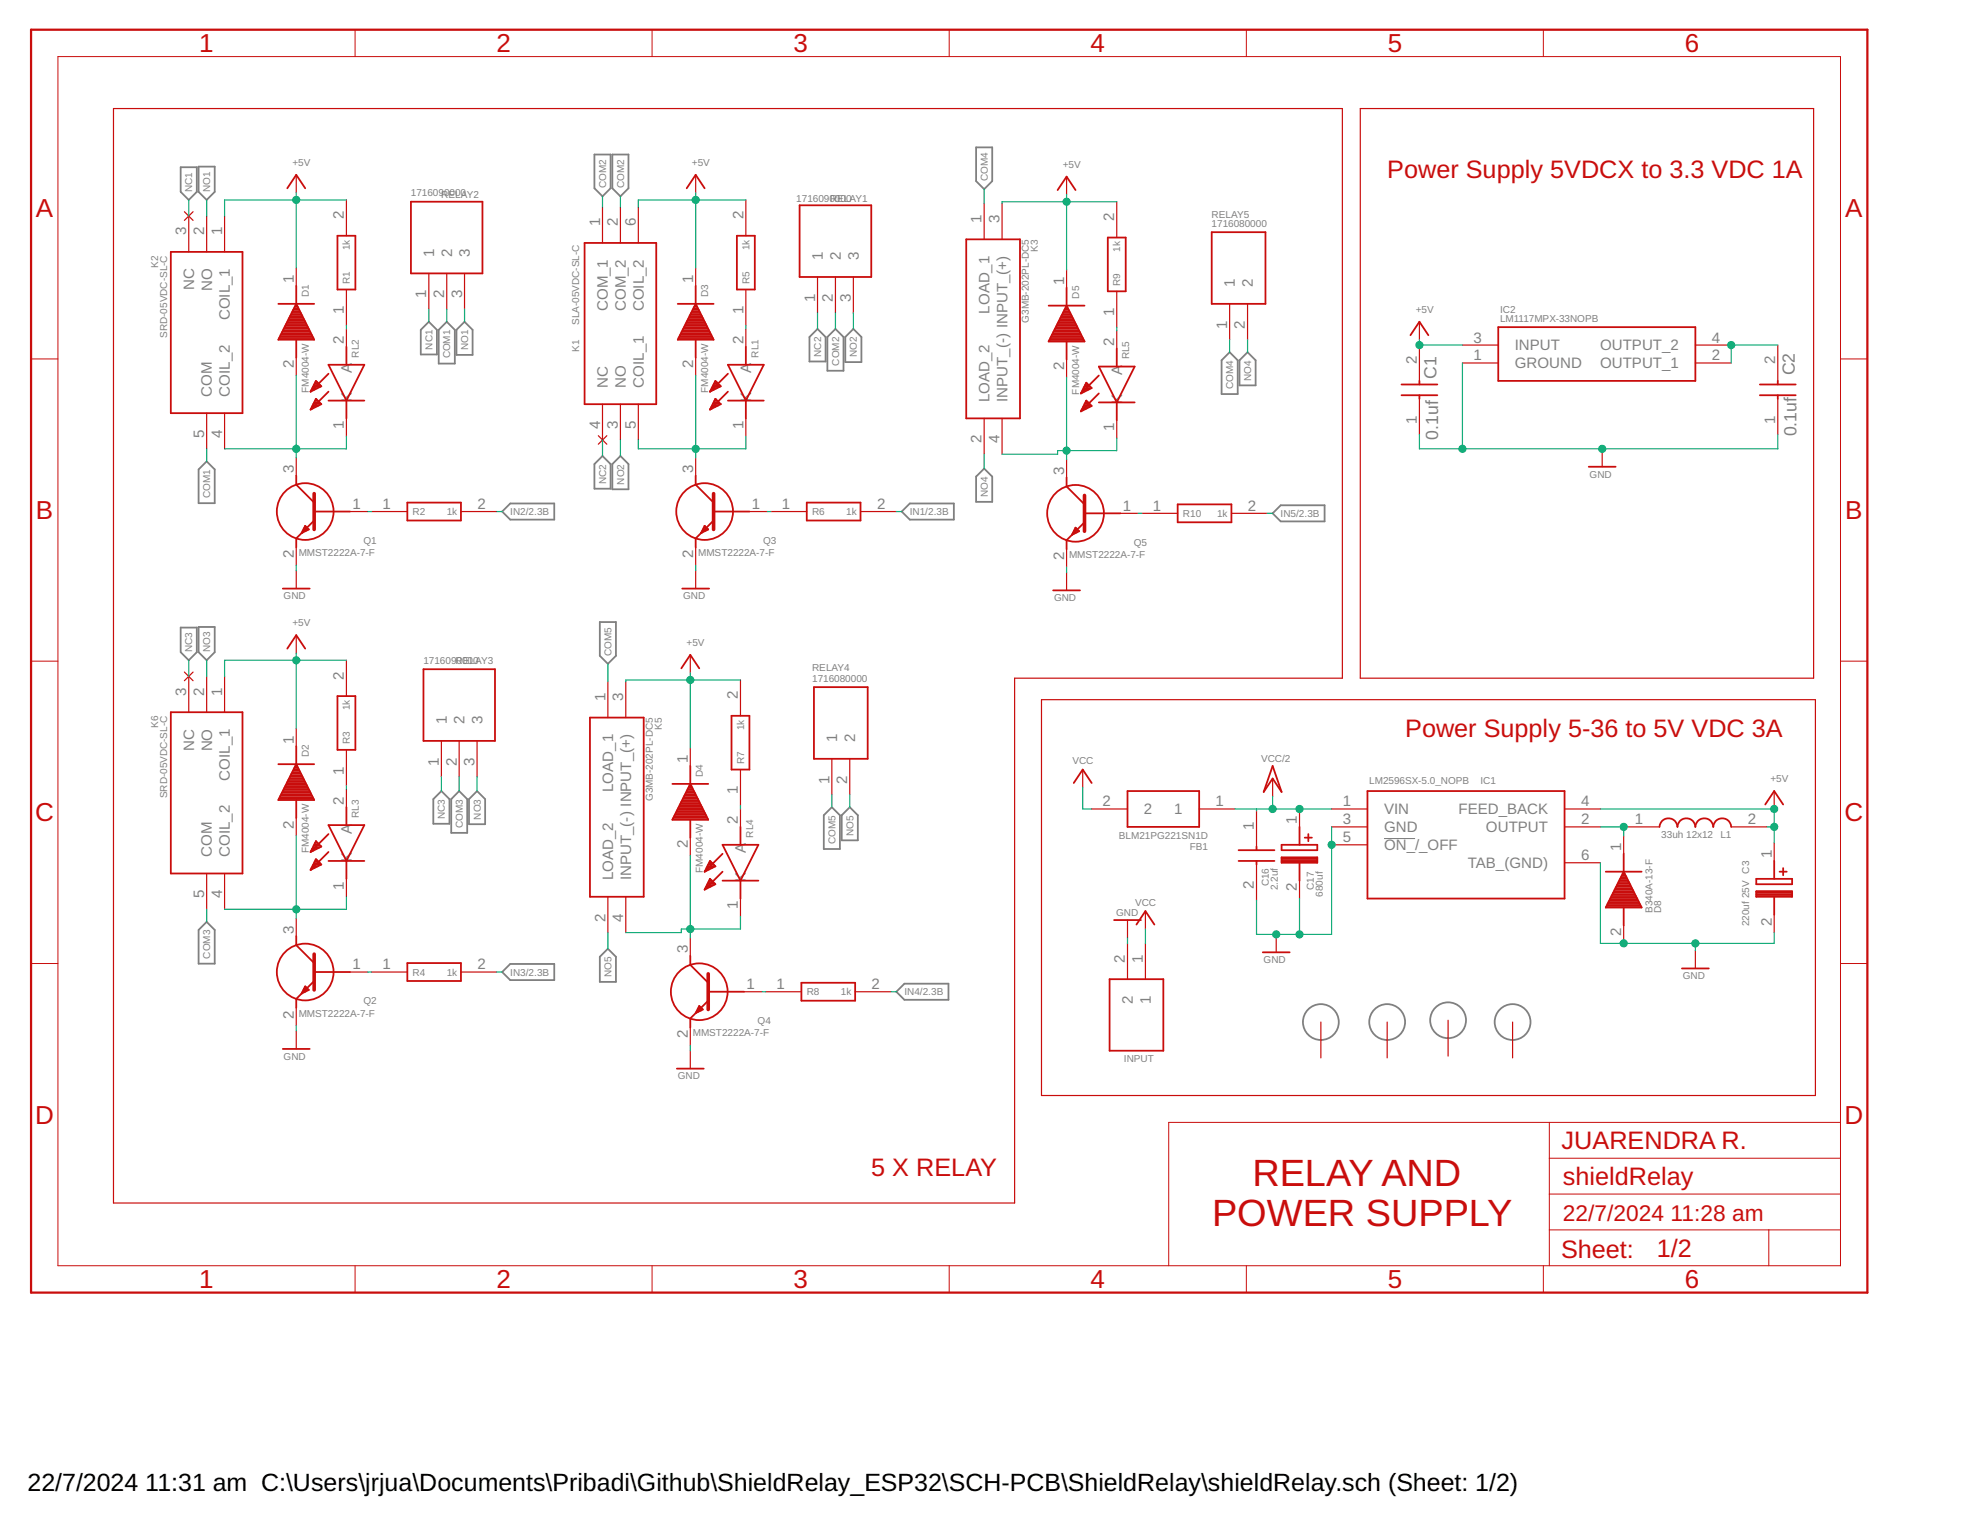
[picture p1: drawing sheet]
<svg xmlns="http://www.w3.org/2000/svg" width="279mm" height="216mm" viewBox="0 0 279 216" stroke-linecap="round" stroke-linejoin="round" font-family="sans-serif">
<g fill="none" stroke="#808080" stroke-width=".25">
<path d="M25.6 23.7h2.3v3.5l-1.1 1.1-1.2-1.1zM28.2 23.6h2.2v3.6l-1.1 1.1-1.1-1.1zM84.3 21.9h2.3v4.8l-1.2 1.1-1.1-1.1zM86.8 21.9h2.3v4.8l-1.2 1.1-1.1-1.1zM138.4 20.9h2.3v4.8l-1.2 1.1-1.1-1.1zM60.8 45.6l1.1 1.2v3.4h-2.3v-3.4zM63.3 45.6l1.2 1.2v4.7h-2.3v-4.7zM65.8 45.6l1.2 1.2v3.5h-2.3v-3.5zM114.7 47.8l1.2-1.2 1.1 1.2v3.4h-2.3zM117.3 47.8l1.1-1.2 1.2 1.2v4.8h-2.3zM119.8 47.8l1.2-1.2 1.1 1.2v3.5h-2.3zM174.3 49.9l1.2 1.2v4.8h-2.3v-4.8z"/>
<path d="M176.8 49.9l1.2 1.2v3.5h-2.3v-3.5zM28.2 66.5l1.1-1.1 1.1 1.1v4.8h-2.2zM71.2 72.5l1.1-1.1h6.3v2.3h-6.3zM84.3 65.8l1.1-1.2 1.2 1.2v3.5h-2.3zM86.8 65.8l1.1-1.2 1.2 1.2v3.6h-2.3zM129 71.4h6.2v2.3h-6.2l-1.2-1.2zM138.4 67.6l1.1-1.2 1.2 1.2v3.5h-2.3zM180.4 72.8l1.1-1.2h6.3v2.3h-6.3zM25.6 89h2.3v3.5l-1.1 1.1-1.2-1.1zM28.2 88.9h2.2v3.6l-1.1 1.1-1.1-1.1zM85 88.2h2.3v4.8l-1.1 1.1-1.2-1.1zM62.6 112.1l1.1 1.2v3.5h-2.3v-3.5z"/>
<path d="M65.1 112.1l1.1 1.2v4.8h-2.2v-4.8zM67.6 112.1l1.2 1.2v3.5h-2.3v-3.5zM117.9 114.4l1.2 1.2v4.8h-2.3v-4.8zM120.5 114.4l1.1 1.2v3.5h-2.3v-3.5zM28.2 131.8l1.1-1.1 1.1 1.1v4.8h-2.2zM71.2 137.8l1.1-1.1h6.3v2.2h-6.3zM86.2 134.5l1.1 1.1v3.6h-2.3v-3.6zM127.1 140.6l1.1-1.2h6.3v2.3h-6.3z"/>
<circle cx="187.2" cy="144.9" r="2.54"/>
<circle cx="196.6" cy="144.9" r="2.54"/>
<circle cx="205.3" cy="144.6" r="2.54"/>
<circle cx="214.4" cy="144.9" r="2.54"/>
</g>
<path d="M196.2 118.9h4.4" fill="none" stroke="#808080" stroke-width=".15"/>
<g fill="none" stroke="#c90d0c" stroke-width=".17">
<path d="M16.1 15.4h174.2v80.7h-46.5v74.4h-127.7zM192.8 15.4h64.3v80.7h-64.3zM26.1 30l1.3 1.2M26.8 30.6v5.1M27.4 30l-1.3 1.2M29.3 30.6v5.1M31.8 30.6v5.1M42 24.8v2.5M42 38v2.5M49.1 28.3v5.1M60.8 38.8v5M63.3 38.8v5"/>
<path d="M65.8 38.8v5M85.4 29.4v5M87.9 29.4v5M90.5 29.4v5M98.6 24.8v2.5M98.6 38v2.5M105.7 28.3v5.1M115.9 39.3v5M118.4 39.3v5M121 39.3v5M139.5 28.9v5M142 28.9v5"/>
<path d="M151.2 25v2.6M151.2 38.2v2.6M158.3 28.6v5.1M29.3 58.6v5M31.8 58.6v5M42 50.7v2.5M49.1 41v5.1M49.1 46.6v2.6M49.1 59.3v2.5M85.4 57.3v5.1M87.9 57.3v5.1M90.5 57.3v5.1"/>
<path d="M98.6 50.7v2.5M105.7 41v5.1M105.7 46.6v2.6M105.7 59.3v2.5M139.5 59.3v5.1M142 59.3v5.1M151.2 50.9v2.6M158.3 41.3v5.1M158.3 46.9v2.5M158.3 59.6v2.5M174.3 43.1v5.1M176.8 43.1v5.1"/>
<path d="M201.2 45.6v2.6M201.2 48.9v5.1M201.2 56.5v5.1M207.3 51.5h5.1M207.3 48.9h5.1M240.3 51.5h5.1M240.3 48.9h5.1M252 48.9v5.1M252 56.5v5.1M42 64.9v2.5M42 77.6v2.5M49.6 72.5h2.6"/>
<path d="M52.7 72.5h5M65.3 72.5h5.1M84.8 61.8l1.2 1.2M86 61.8l-1.2 1.2M98.6 64.9v2.5M98.6 77.6v2.5M106.2 72.5h2.6M109.3 72.5h5.1M122 72.5h5.1M151.2 65.2v2.5M151.2 77.9v2.5M158.8 72.8h2.6"/>
<path d="M161.9 72.8h5M174.6 72.8h5M227.1 63.6v2.6M26.1 95.3l1.3 1.2M26.8 95.9v5.1M27.4 95.3l-1.3 1.2M29.3 95.9v5.1M31.8 95.9v5.1M42 80.9v2.5M42 90v2.6M49.1 93.6v5.1M86.2 96.6v5.1"/>
<path d="M88.7 96.6v5.1M97.9 92.8v2.6M98.6 80.9v2.5M105 96.4v5.1M147.6 99.2h109.7v56.1h-109.7zM151.2 81.2v2.5M42 103.3v2.5M42 116v2.5M49.1 106.3v5.1M49.1 111.9v2.5M62.6 105v5.1M65.1 105v5.1"/>
<path d="M67.6 105v5.1M97.9 106v2.6M97.9 118.7v2.6M105 109.1v5.1M105 114.7v2.5M117.9 107.6v5M120.5 107.6v5M153.5 109.1v2.5M154.7 114.7h5.1M170 114.7h5.1M178.1 114.9v5.1M180.4 110.4v2.5"/>
<path d="M184.2 114.7v2.5M188.8 117.2h5M188.8 114.7h5M188.8 119.8h5M221.8 117.2h5.1M221.8 114.7h5.1M230.2 117.2h5M230.2 118.5v2.5M245.4 117.2h5.1M251.5 112.1v2.6M251.5 119.5v2.5M29.3 123.8v5.1"/>
<path d="M31.8 123.8v5.1M42 130.2v2.5M49.1 124.6v2.5M49.6 137.8h2.6M52.7 137.8h5M65.3 137.8h5.1M86.2 127.1v5.1M88.7 127.1v5.1M97.9 133v2.5M105 127.4v2.5M159.8 130.4v2.6M159.8 133.7v5.1"/>
<path d="M162.4 129.2v2.5M162.4 133.7v5.1M178.1 122.6v5M180.9 132.5v2.5M184.2 124.8v2.6M221.8 122.3h5.1M230.2 131.2v2.5M240.3 134.7v2.6M251.5 129.7v2.5M42 142.9v2.5M42 146.2v2.5M97.9 145.6v2.6"/>
<path d="M97.9 148.9v2.6M105.5 140.6h2.5M108.5 140.6h5.1M121.2 140.6h5.1M187.2 144.9v5.1M196.6 144.9v5.1M205.3 144.6v5.1M214.4 144.9v5.1"/>
</g>
<g fill="none" stroke="#c90d0c" stroke-width=".14">
<path d="M8.2 8h252.7v171.4h-252.7zM50.3 4.2v3.8M92.4 4.2v3.8M134.6 4.2v3.8M176.7 4.2v3.8M218.8 4.2v3.8M4.4 50.9h3.8M260.9 50.9h3.8M4.4 93.7h3.8M260.9 93.7h3.8M4.4 136.6h3.8M260.9 136.6h3.8"/>
<path d="M219.6 159.1v20.3M260.9 159.1h-95.2v20.3M50.3 179.4v3.8M92.4 179.4v3.8M134.6 179.4v3.8M176.7 179.4v3.8M218.8 179.4v3.8M219.6 174.3h41.3M219.6 169.3h41.3M219.6 164.2h41.3M250.7 174.3v5.1"/>
</g>
<path d="M4.4 4.2h260.3v179h-260.3z" fill="none" stroke="#c90d0c" stroke-width=".32"/>
<g fill="none" stroke="#c90d0c" stroke-width=".25">
<path d="M24.2 35.7h10.2v22.9h-10.2zM40.7 26.7l1.3-1.9 1.3 1.9M47.8 33.4h2.6v7.6h-2.6zM58.3 28.6h10.1v10.2h-10.1zM82.9 34.4h10.1v22.9h-10.1zM97.3 26.7l1.3-1.9 1.3 1.9M104.5 33.4h2.5v7.6h-2.5zM113.3 29.1h10.2v10.2h-10.2zM137 33.9h7.6v25.4h-7.6zM149.9 26.9l1.3-1.9 1.3 1.9M157 33.7h2.6v7.6h-2.6zM171.8 32.9h7.6v10.2h-7.6z"/>
<path d="M39.5 43.1h5M39.6 47.9h4.8M39.7 47.7h4.6M39.8 47.5h4.4M39.9 47.3h4.2M40 47h4M40.1 46.8h3.8M40.2 46.6h3.6M40.3 46.4h3.3M40.4 46.1h3.1M40.6 45.9h2.8M40.7 45.7h2.6"/>
<path d="M40.8 45.5h2.4M40.9 45.3h2.2M41 45h2M41.1 44.8h1.8M41.2 44.6h1.6M41.3 44.4h1.4M41.4 44.2h1.1M41.6 43.9h.8M41.7 43.7h.6M41.8 43.5h.4M41.9 43.3h.2M42 40.5v2.6"/>
<path d="M42 48.2v2.5M42 43.1l2.5 5.1h-5zM44 55.5h.1M44.1 57.9h.2M44.2 55.3h.3M44.2 57.7h.5M44.3 55h.7M44.3 57.5h.8M44.4 54.8h1M44.4 57.3h1.1M44.5 54.6h.9M44.5 57h.8"/>
<path d="M44.6 54.4h.6M44.6 56.8h.5M44.7 54.1h.2M44.7 56.6h.2M44.8 56.5l.8 .8-1.6 .8zM44.8 54l.8 .8-1.6 .7zM46.6 51.7h5l-2.5 5.1zM46.6 56.8h5M46.6 55.5l-2.6 2.6M46.6 53l-2.6 2.5M49.1 49.2v2.5M49.1 56.8v2.5"/>
<path d="M96.1 43.1h5.1M96.2 47.9h4.8M96.3 47.7h4.6M96.4 47.5h4.4M96.5 47.3h4.2M96.6 47h4M96.8 46.8h3.7M96.9 46.6h3.5M97 46.4h3.3M97.1 46.1h3.1M97.2 45.9h2.9M97.3 45.7h2.6"/>
<path d="M97.4 45.5h2.4M97.5 45.3h2.2M97.6 45h2M97.7 44.8h1.8M97.9 44.6h1.5M98 44.4h1.3M98.1 44.2h1.1M98.2 43.9h.9M98.3 43.7h.6M98.4 43.5h.4M98.5 43.3h.2M98.6 43.1l2.6 5.1h-5.1z"/>
<path d="M98.6 40.5v2.6M98.6 48.2v2.5M100.7 55.5h.1M100.7 57.9h.2M100.8 55.3h.4M100.8 57.7h.5M100.9 55h.7M100.9 57.5h.9M101 54.8h1M101 57.3h1.2M101.1 54.6h.9M101.2 57h.7"/>
<path d="M101.2 54.4h.6M101.3 56.8h.4M101.3 54.1h.3M101.4 56.6h.1M101.4 56.5l.8 .8-1.6 .8zM101.4 54l.8 .8-1.6 .7zM103.2 51.7h5.1l-2.6 5.1zM103.2 56.8h5.1M103.2 55.5l-2.6 2.6M103.2 53l-2.6 2.5M105.7 49.2v2.5M105.7 56.8v2.5"/>
<path d="M148.7 43.3h5M148.7 48.4h5M148.8 48.2h4.8M148.9 47.9h4.6M149 47.7h4.4M149.1 47.5h4.2M149.2 47.3h4M149.3 47h3.8M149.4 46.8h3.5M149.5 46.6h3.3M149.7 46.4h3M149.8 46.1h2.8"/>
<path d="M149.9 45.9h2.6M150 45.7h2.4M150.1 45.5h2.2M150.2 45.3h2M150.3 45h1.7M150.4 44.8h1.5M150.6 44.6h1.2M150.7 44.4h1M150.8 44.2h.8M150.9 43.9h.6M151 43.7h.4M151.1 43.5h.2"/>
<path d="M151.2 40.8v2.5M151.2 48.4v2.5M151.2 43.3l2.5 5.1h-5zM153.2 55.7h.1M153.3 58.1h.2M153.4 55.5h.4M153.4 57.9h.6M153.5 55.3h.7M153.5 57.7h.9M153.6 55h1.1M153.6 57.5h1.1M153.7 54.8h.9"/>
<path d="M153.7 57.3h.8M153.8 54.6h.5M153.9 57h.3M153.9 54.4h.2M154 56.8h.1M154 56.8l.7 .8-1.5 .7zM154 54.3l.7 .7-1.5 .8zM155.8 57h5M155.8 52h5l-2.5 5zM155.8 55.8l-2.6 2.5M155.8 53.2l-2.6 2.6M158.3 49.4v2.6"/>
<path d="M158.3 57v2.6M198.7 56h5.1M198.7 54.5h5.1M199.9 47.5l1.3-1.9 1.3 1.9M201.2 54v.5M201.2 56v.5M212.4 46.4h27.9v7.6h-27.9zM249.5 56h5.1M249.5 54.5h5.1M252 54v.5M252 56v.5M42 67.4v1.3l2.5 2.5"/>
<path d="M42.8 75.5h.1M42.9 75.2h.5M43 75h.7M43.1 74.8h.4M43.2 74.6h.1M43.3 74.5l.5 .6-1 .5zM44.5 73.8l-2.5 2.5v1.3M44.5 72.5h5.1M57.7 71.2h7.6v2.6h-7.6zM98.6 67.4v1.3l2.6 2.5M99.4 75.5h.2M99.5 75.2h.5"/>
<path d="M99.7 75h.7M99.8 74.8h.3M99.9 74.6h.1M99.9 74.5l.5 .6-1 .5zM101.2 72.5h5M101.2 73.8l-2.6 2.5v1.3M114.4 71.2h7.6v2.6h-7.6zM151.2 67.7v1.3l2.5 2.5M152 75.7h.2M152.1 75.5h.5M152.2 75.2h.7M152.3 75h.4"/>
<path d="M152.5 74.8l.5 .5-1 .5zM153.7 74l-2.5 2.6v1.3M153.7 72.8h5.1M166.9 71.5h7.7v2.5h-7.7zM225.2 66.2h3.8M40.1 83.4h3.8M40.7 91.9l1.3-1.9 1.3 1.9M47.8 98.7h2.6v7.6h-2.6zM60 94.9h10.2v10.1h-10.2zM96.6 94.7l1.3-1.9 1.2 1.9M96.7 83.4h3.8M115.4 97.4h7.6v10.2h-7.6z"/>
<path d="M149.3 83.7h3.8M24.2 101h10.2v22.8h-10.2zM39.5 108.3h5M39.5 113.2h4.9M39.6 113h4.7M39.8 112.8h4.4M39.9 112.6h4.2M40 112.4h4M40.1 112.1h3.8M40.2 111.9h3.6M40.3 111.7h3.4M40.4 111.5h3.2"/>
<path d="M40.5 111.3h3M40.6 111h2.7M40.7 110.8h2.5M40.9 110.6h2.2M41 110.4h2M41.1 110.1h1.8M41.2 109.9h1.6M41.3 109.7h1.4M41.4 109.5h1.2M41.5 109.2h.9M41.6 109h.7M41.7 108.8h.5"/>
<path d="M41.9 108.6h.2M42 108.4h.1M42 105.8v2.5M42 113.4v2.6M42 108.3l2.5 5.1h-5zM44.4 119.9h1M44.6 119.7h.6M44.7 119.5h.3M44.8 119.3l.8 .7-1.6 .8zM46.6 117h5l-2.5 5zM46.6 118.2l-2.6 2.6M49.1 114.4v2.6"/>
<path d="M83.6 101.7h7.6v25.4h-7.6zM95.3 111.1h5.1M95.4 116.1h5M95.5 115.9h4.7M95.6 115.7h4.5M95.7 115.5h4.3M95.8 115.3h4.1M95.9 115h3.9M96 114.8h3.7M96.1 114.6h3.5M96.2 114.4h3.3M96.4 114.1h3"/>
<path d="M96.5 113.9h2.8M96.6 113.7h2.5M96.7 113.5h2.3M96.8 113.2h2.1M96.9 113h1.9M97 112.8h1.7M97.1 112.6h1.5M97.2 112.4h1.3M97.3 112.1h1.1M97.5 111.9h.8M97.6 111.7h.5M97.7 111.5h.3"/>
<path d="M97.8 111.3h.1M97.9 108.6v2.5M97.9 116.2v2.5M97.9 111.1l2.5 5.1h-5.1zM102.4 119.8h5.1l-2.5 5zM103.7 101.5h2.5v7.6h-2.5zM105 117.2v2.6M152.2 111l1.3-1.9 1.2 1.9M159.8 112.1h10.2v5.1h-10.2zM180.4 108.6l1.3 3.7-1.3-1.9-1.3 1.9zM181.7 119.8h5v.7h-5zM184.2 117.2v2.6"/>
<path d="M185 118.7h1M185.5 118.2v1.1M193.8 112.1h28v15.3h-28zM235.2 117.2a1.27 1.27 0 0 1 1.3-1.2 1.27 1.27 0 0 1 1.3 1.2 1.27 1.27 0 0 1 1.3-1.2 1.27 1.27 0 0 1 1.2 1.2 1.27 1.27 0 0 1 1.3-1.2 1.27 1.27 0 0 1 1.3 1.2 1.27 1.27 0 0 1 1.2-1.2 1.27 1.27 0 0 1 1.3 1.2M250.2 114l1.3-1.9 1.3 1.9M42 132.7v1.3l2.5 2.5M43.2 139.9h.1M43.3 139.8l.5 .5-1 .5zM44 123.3h.2M44.1 120.6h.3M44.2 123h.4M44.2 120.4h.6"/>
<path d="M44.3 122.8h.7M44.3 120.1h1M44.4 122.6h1.1M44.5 122.4h.9M44.5 139.1l-2.5 2.5v1.3M44.5 137.8h5.1M44.6 122.1h.5M44.7 121.9h.2M44.8 121.8l.8 .8-1.6 .7zM46.6 122h5M46.6 120.8l-2.6 2.5M49.1 122v2.6"/>
<path d="M57.7 136.5h7.6v2.6h-7.6zM97.9 135.5v1.3l2.5 2.5M99.9 123.5h.2M100 125.9h.3M100.1 123.3h.4M100.1 125.7h.6M100.2 123h.8M100.2 125.5h1M100.3 122.8h1.1M100.3 125.2h1M100.4 122.6h.8M100.4 125h.7"/>
<path d="M100.5 122.4h.5M100.5 124.8h.4M100.6 122.1h.2M100.6 124.6l.8 .7-1.5 .8zM101.4 122.8l-.8-.8-.7 1.6M101.4 122.8l-1.5 .8M102.4 124.8h5.1M102.4 123.6l-2.5 2.5M102.4 121l-2.5 2.6M105 124.8v2.6M113.6 139.3h7.6v2.6h-7.6zM157.3 138.8h7.6v10.1h-7.6z"/>
<path d="M157.9 130.4h3.8M161.1 131.1l1.3-1.9 1.2 1.9M175.6 120.5h5.1M175.6 122h5.1M178.1 120v.5M178.1 122v.6M179 135h3.8M181.7 121.5h5v.8h-5zM181.7 122.1h5M181.7 121.9h5M181.7 121.7h5M184.2 122.3v2.5"/>
<path d="M227.6 123.6h5.1M227.7 128.6h5M227.8 128.4h4.8M227.9 128.1h4.6M228 127.9h4.3M228.1 127.7h4.1M228.2 127.5h3.9M228.3 127.3h3.7M228.4 127h3.5M228.6 126.8h3.2M228.7 126.6h3M228.8 126.4h2.8"/>
<path d="M228.9 126.1h2.6M229 125.9h2.4M229.1 125.7h2.1M229.2 125.5h1.9M229.3 125.2h1.7M229.4 125h1.5M229.6 124.8h1.2M229.7 124.6h1M229.8 124.4h.8M229.9 124.1h.6M230 123.9h.3M230.1 123.7h.1"/>
<path d="M230.2 121v2.6M230.2 128.7v2.5M230.2 123.6l2.5 5.1h-5.1zM238.4 137.3h3.8M249 126.4h5v.7h-5zM249 124.6h5v.7h-5zM249 127h5M249 126.8h5M249 126.6h5M251.5 122v2.6M251.5 127.1v2.6M252.3 123.6h1"/>
<path d="M252.8 123.1v1M40.1 148.7h3.8M42.8 140.8h.1M42.9 140.6h.4M43 140.4h.7M43.1 140.1h.5M95.9 151.5h3.9M98.7 143.5h.2M98.8 143.3h.6M98.9 143h.6M99 142.8h.3M99.1 142.6l.5 .5-1 .5z"/>
<path d="M100.4 140.6h5.1M100.4 141.9l-2.5 2.5v1.2"/>
<circle cx="43.3" cy="72.5" r="4"/>
<circle cx="99.9" cy="72.5" r="4"/>
<circle cx="152.5" cy="72.8" r="4"/>
<circle cx="43.3" cy="137.8" r="4"/>
<circle cx="99.1" cy="140.6" r="4"/>
</g>
<path d="M44.5 70v5.1M101.2 70v5.1M153.7 70.2v5.1M44.5 135.3v5M100.4 138v5.1" fill="none" stroke="#c90d0c" stroke-width=".51"/>
<g fill="none" stroke="#0dab76" stroke-width=".17">
<path d="M26.8 28.3v2.3M29.3 28.3v2.3M42 27.3v10.7M49.1 28.3h-17.3v2.3M85.4 27.8v1.6M87.9 27.8v1.6M98.6 27.3v10.7M105.7 28.3h-15.2v1.1M139.5 26.8v2.1M151.2 27.6v10.6M158.3 28.6h-16.3v.3M42 53.2v11.7"/>
<path d="M49.1 46.1v.5M60.8 43.8v1.8M63.3 43.8v1.8M65.8 43.8v1.8M98.6 53.2v11.7M105.7 46.1v.5M115.9 44.3v2.3M118.4 44.3v2.3M121 44.3v2.3M151.2 53.5v11.7M158.3 46.4v.5M174.3 48.2v1.7"/>
<path d="M176.8 48.2v1.7M201.2 48.2v.7h6.1M207.3 51.5v12.1M252 48.9h-6.6v2.6M29.3 63.6v1.8M49.1 61.8v1.8h-17.3M52.2 72.5h.5M70.4 72.5h.8M85.4 62.4v2.2M87.9 62.4v2.2M105.7 61.8v1.8h-15.2v-1.2M108.8 72.5h.5"/>
<path d="M127.1 72.5h.7M139.5 64.4v2M158.3 62.1v1.8h-8.4v.5h-7.9M161.4 72.8h.5M179.6 72.8h.8M201.2 61.6v2h50.8v-2M26.8 93.6v2.3M29.3 93.6v2.3M42 80.1v.8M42 92.6v10.7M49.1 93.6h-17.3v2.3M86.2 94.1v2.5"/>
<path d="M97.9 95.4v10.6M98.6 80.1v.8M105 96.4h-16.3v.2M151.2 80.4v.8M42 118.5v11.7M49.1 111.4v.5M62.6 110.1v2M65.1 110.1v2M67.6 110.1v2M105 114.2v.5M117.9 112.6v1.8M120.5 112.6v1.8"/>
<path d="M153.5 111.6v3.1h1.2M175.1 114.7h13.7M178.1 114.7v.2M180.4 112.9v1.8M188.8 117.2v15.3h-10.7v-4.9M226.9 117.2h3.3v1.3M226.9 114.7h24.6v4.8M250.5 117.2h1M29.3 128.9v1.8M49.1 127.1v1.8h-17.3M52.2 137.8h.5M70.4 137.8h.8"/>
<path d="M86.2 132.2v2.3M97.9 121.3v11.7M105 129.9v1.8h-8.4v.5h-7.9M159.8 133v.7M162.4 131.7v2M184.2 127.4v5.1M226.9 122.3v11.4h24.6v-1.5M240.3 133.7v1M42 145.4v.8M97.9 148.2v.7M108 140.6h.5M126.3 140.6h.8"/>
</g>
<g fill="#0dab76" stroke="#0dab76" stroke-width=".14">
<circle cx="42" cy="63.6" r=".51"/>
<circle cx="42" cy="28.3" r=".51"/>
<circle cx="42" cy="93.6" r=".51"/>
<circle cx="98.6" cy="28.3" r=".51"/>
<circle cx="97.9" cy="96.4" r=".51"/>
<circle cx="151.2" cy="28.6" r=".51"/>
<circle cx="251.5" cy="117.2" r=".51"/>
<circle cx="251.5" cy="114.7" r=".51"/>
<circle cx="201.2" cy="48.9" r=".51"/>
<circle cx="180.9" cy="132.5" r=".51"/>
<circle cx="188.8" cy="119.8" r=".51"/>
<circle cx="184.2" cy="132.5" r=".51"/>
<circle cx="230.2" cy="133.7" r=".51"/>
<circle cx="240.3" cy="133.7" r=".51"/>
<circle cx="227.1" cy="63.6" r=".51"/>
<circle cx="207.3" cy="63.6" r=".51"/>
<circle cx="42" cy="128.9" r=".51"/>
<circle cx="98.6" cy="63.6" r=".51"/>
<circle cx="97.9" cy="131.7" r=".51"/>
<circle cx="151.2" cy="63.9" r=".51"/>
<circle cx="230.2" cy="117.2" r=".51"/>
<circle cx="184.2" cy="114.7" r=".51"/>
<circle cx="180.4" cy="114.7" r=".51"/>
<circle cx="245.4" cy="48.9" r=".51"/>
</g>
<g font-size="5.4" fill="#c90d0c">
<text x="171.8" y="173.8">POWER SUPPLY</text>
<text x="177.5" y="168.1">RELAY AND</text>
</g>
<g font-size="3.7" fill="#c90d0c">
<text x="28.3" y="7.4">1</text>
<text x="70.4" y="7.4">2</text>
<text x="112.5" y="7.4">3</text>
<text x="154.6" y="7.4">4</text>
<text x="196.7" y="7.4">5</text>
<text x="238.8" y="7.4">6</text>
<text x="5.1" y="30.7">A</text>
<text x="261.6" y="30.7">A</text>
<text x="5.1" y="73.6">B</text>
<text x="261.6" y="73.6">B</text>
<text x="5" y="116.4">C</text>
<text x="261.5" y="116.4">C</text>
<text x="5" y="159.3">D</text>
<text x="261.5" y="159.3">D</text>
<text x="28.3" y="182.6">1</text>
<text x="70.4" y="182.6">2</text>
<text x="112.5" y="182.6">3</text>
<text x="154.6" y="182.6">4</text>
<text x="196.7" y="182.6">5</text>
<text x="238.8" y="182.6">6</text>
</g>
<g font-size="3.6" fill="#c90d0c">
<text x="196.6" y="25.3">Power Supply 5VDCX to 3.3 VDC 1A</text>
<text x="199.2" y="104.5">Power Supply 5-36 to 5V VDC 3A</text>
<text x="123.5" y="166.7">5 X RELAY</text>
<text x="221.4" y="162.9">JUARENDRA R.</text>
<text x="221.5" y="168">shieldRelay</text>
<text x="221.3" y="178.3">Sheet:</text>
<text x="234.9" y="178.2">1/2</text>
</g>
<g font-size="3.5">
<text x="3.9" y="211.4">22/7/2024</text>
<text x="20.6" y="211.4">11:31 am C:\Users\jrjua\Documents\Pribadi\Github\ShieldRelay_ESP32\SCH-PCB\ShieldRelay\shieldRelay.sch (Sheet: 1/2)</text>
</g>
<g font-size="3.2" fill="#c90d0c">
<text x="221.5" y="173.1">22/7/2024</text>
<text x="236.8" y="173.1">11:28 am</text>
</g>
<g font-size="2.5" fill="#808080">
<text x="203.6" y="53.7" transform="rotate(-90 203.6 53.7)">C1</text>
<text x="254.4" y="53.2" transform="rotate(-90 254.4 53.2)">C2</text>
<text x="203.9" y="62.4" transform="rotate(-90 203.9 62.4)">0.1uf</text>
<text x="254.7" y="61.9" transform="rotate(-90 254.7 61.9)">0.1uf</text>
</g>
<g font-size="2.1" fill="#808080">
<text x="26.4" y="33.4" transform="rotate(-90 26.4 33.4)">3</text>
<text x="28.9" y="33.4" transform="rotate(-90 28.9 33.4)">2</text>
<text x="31.5" y="33.4" transform="rotate(-90 31.5 33.4)">1</text>
<text x="48.7" y="31.1" transform="rotate(-90 48.7 31.1)">2</text>
<text x="85.1" y="32.1" transform="rotate(-90 85.1 32.1)">1</text>
<text x="87.6" y="32.1" transform="rotate(-90 87.6 32.1)">2</text>
<text x="90.1" y="32.1" transform="rotate(-90 90.1 32.1)">6</text>
<text x="105.4" y="31.1" transform="rotate(-90 105.4 31.1)">2</text>
<text x="139.2" y="31.6" transform="rotate(-90 139.2 31.6)">1</text>
<text x="141.7" y="31.6" transform="rotate(-90 141.7 31.6)">3</text>
<text x="157.9" y="31.3" transform="rotate(-90 157.9 31.3)">2</text>
<text x="27.5" y="41.1" transform="rotate(-90 27.5 41.1)">NC</text>
<text x="30.1" y="41.3" transform="rotate(-90 30.1 41.3)">NO</text>
<text x="41.6" y="40.2" transform="rotate(-90 41.6 40.2)">1</text>
<text x="61.5" y="36.4" transform="rotate(-90 61.5 36.4)">1</text>
<text x="64.1" y="36.4" transform="rotate(-90 64.1 36.4)">2</text>
<text x="66.6" y="36.4" transform="rotate(-90 66.6 36.4)">3</text>
<text x="98.3" y="40.2" transform="rotate(-90 98.3 40.2)">1</text>
<text x="116.7" y="36.9" transform="rotate(-90 116.7 36.9)">1</text>
<text x="119.2" y="36.9" transform="rotate(-90 119.2 36.9)">2</text>
<text x="121.7" y="36.9" transform="rotate(-90 121.7 36.9)">3</text>
<text x="150.8" y="40.4" transform="rotate(-90 150.8 40.4)">1</text>
<text x="175.1" y="40.7" transform="rotate(-90 175.1 40.7)">1</text>
<text x="177.6" y="40.7" transform="rotate(-90 177.6 40.7)">2</text>
<text x="32.6" y="45.4" transform="rotate(-90 32.6 45.4)">COIL_1</text>
<text x="48.7" y="44.6" transform="rotate(-90 48.7 44.6)">1</text>
<text x="60.4" y="42.3" transform="rotate(-90 60.4 42.3)">1</text>
<text x="63" y="42.3" transform="rotate(-90 63 42.3)">2</text>
<text x="65.5" y="42.3" transform="rotate(-90 65.5 42.3)">3</text>
<text x="86.2" y="44.1" transform="rotate(-90 86.2 44.1)">COM_1</text>
<text x="88.7" y="44.1" transform="rotate(-90 88.7 44.1)">COM_2</text>
<text x="91.3" y="44.1" transform="rotate(-90 91.3 44.1)">COIL_2</text>
<text x="105.4" y="44.6" transform="rotate(-90 105.4 44.6)">1</text>
<text x="115.5" y="42.8" transform="rotate(-90 115.5 42.8)">1</text>
<text x="118.1" y="42.8" transform="rotate(-90 118.1 42.8)">2</text>
<text x="120.6" y="42.8" transform="rotate(-90 120.6 42.8)">3</text>
<text x="140.3" y="44.5" transform="rotate(-90 140.3 44.5)">LOAD_1</text>
<text x="157.9" y="44.8" transform="rotate(-90 157.9 44.8)">1</text>
<text x="173.9" y="46.6" transform="rotate(-90 173.9 46.6)">1</text>
<text x="176.5" y="46.6" transform="rotate(-90 176.5 46.6)">2</text>
<text x="41.6" y="52.2" transform="rotate(-90 41.6 52.2)">2</text>
<text x="48.7" y="48.8" transform="rotate(-90 48.7 48.8)">2</text>
<text x="49.9" y="52.9" transform="rotate(-90 49.9 52.9)">A</text>
<text x="98.3" y="52.2" transform="rotate(-90 98.3 52.2)">2</text>
<text x="105.4" y="48.8" transform="rotate(-90 105.4 48.8)">2</text>
<text x="106.5" y="52.9" transform="rotate(-90 106.5 52.9)">A</text>
<text x="150.8" y="52.5" transform="rotate(-90 150.8 52.5)">2</text>
<text x="157.9" y="49.1" transform="rotate(-90 157.9 49.1)">2</text>
<text x="159.1" y="53.2" transform="rotate(-90 159.1 53.2)">A</text>
<text x="200.9" y="51.7" transform="rotate(-90 200.9 51.7)">2</text>
<text x="208.9" y="51.1">1</text>
<text x="208.9" y="48.6">3</text>
<text x="214.7" y="52.2">GROUND</text>
<text x="214.7" y="49.7">INPUT</text>
<text x="226.8" y="52.2">OUTPUT_1</text>
<text x="226.8" y="49.7">OUTPUT_2</text>
<text x="242.7" y="51.1">2</text>
<text x="242.7" y="48.6">4</text>
<text x="251.7" y="51.7" transform="rotate(-90 251.7 51.7)">2</text>
<text x="30.1" y="56.2" transform="rotate(-90 30.1 56.2)">COM</text>
<text x="32.6" y="56.2" transform="rotate(-90 32.6 56.2)">COIL_2</text>
<text x="49.9" y="57" transform="rotate(-90 49.9 57)">K</text>
<text x="86.2" y="55" transform="rotate(-90 86.2 55)">NC</text>
<text x="88.7" y="55" transform="rotate(-90 88.7 55)">NO</text>
<text x="91.3" y="55" transform="rotate(-90 91.3 55)">COIL_1</text>
<text x="106.5" y="57" transform="rotate(-90 106.5 57)">K</text>
<text x="140.3" y="57" transform="rotate(-90 140.3 57)">LOAD_2</text>
<text x="142.8" y="57" transform="rotate(-90 142.8 57)">INPUT_(-) INPUT_(+)</text>
<text x="159.1" y="57.2" transform="rotate(-90 159.1 57.2)">K</text>
<text x="28.9" y="62.1" transform="rotate(-90 28.9 62.1)">5</text>
<text x="31.5" y="62.1" transform="rotate(-90 31.5 62.1)">4</text>
<text x="48.7" y="60.9" transform="rotate(-90 48.7 60.9)">1</text>
<text x="85.1" y="60.8" transform="rotate(-90 85.1 60.8)">4</text>
<text x="87.6" y="60.8" transform="rotate(-90 87.6 60.8)">3</text>
<text x="90.1" y="60.8" transform="rotate(-90 90.1 60.8)">5</text>
<text x="105.4" y="60.9" transform="rotate(-90 105.4 60.9)">1</text>
<text x="139.2" y="62.8" transform="rotate(-90 139.2 62.8)">2</text>
<text x="141.7" y="62.8" transform="rotate(-90 141.7 62.8)">4</text>
<text x="157.9" y="61.1" transform="rotate(-90 157.9 61.1)">1</text>
<text x="200.9" y="60" transform="rotate(-90 200.9 60)">1</text>
<text x="251.7" y="60" transform="rotate(-90 251.7 60)">1</text>
<text x="41.6" y="67.1" transform="rotate(-90 41.6 67.1)">3</text>
<text x="98.3" y="67.1" transform="rotate(-90 98.3 67.1)">3</text>
<text x="150.8" y="67.3" transform="rotate(-90 150.8 67.3)">3</text>
<text x="50" y="72.2">1</text>
<text x="54.2" y="72.2">1</text>
<text x="67.7" y="72.2">2</text>
<text x="106.6" y="72.2">1</text>
<text x="110.8" y="72.2">1</text>
<text x="124.3" y="72.2">2</text>
<text x="159.2" y="72.4">1</text>
<text x="163.4" y="72.4">1</text>
<text x="176.9" y="72.4">2</text>
<text x="41.6" y="79.1" transform="rotate(-90 41.6 79.1)">2</text>
<text x="98.3" y="79.1" transform="rotate(-90 98.3 79.1)">2</text>
<text x="150.8" y="79.4" transform="rotate(-90 150.8 79.4)">2</text>
<text x="26.4" y="98.6" transform="rotate(-90 26.4 98.6)">3</text>
<text x="28.9" y="98.6" transform="rotate(-90 28.9 98.6)">2</text>
<text x="31.5" y="98.6" transform="rotate(-90 31.5 98.6)">1</text>
<text x="48.7" y="96.3" transform="rotate(-90 48.7 96.3)">2</text>
<text x="85.8" y="99.4" transform="rotate(-90 85.8 99.4)">1</text>
<text x="88.4" y="99.4" transform="rotate(-90 88.4 99.4)">3</text>
<text x="104.6" y="99.1" transform="rotate(-90 104.6 99.1)">2</text>
<text x="27.5" y="106.4" transform="rotate(-90 27.5 106.4)">NC</text>
<text x="30.1" y="106.5" transform="rotate(-90 30.1 106.5)">NO</text>
<text x="41.6" y="105.4" transform="rotate(-90 41.6 105.4)">1</text>
<text x="63.3" y="102.7" transform="rotate(-90 63.3 102.7)">1</text>
<text x="65.9" y="102.7" transform="rotate(-90 65.9 102.7)">2</text>
<text x="68.4" y="102.7" transform="rotate(-90 68.4 102.7)">3</text>
<text x="118.7" y="105.2" transform="rotate(-90 118.7 105.2)">1</text>
<text x="121.2" y="105.2" transform="rotate(-90 121.2 105.2)">2</text>
<text x="32.6" y="110.7" transform="rotate(-90 32.6 110.7)">COIL_1</text>
<text x="48.7" y="109.8" transform="rotate(-90 48.7 109.8)">1</text>
<text x="62.2" y="108.5" transform="rotate(-90 62.2 108.5)">1</text>
<text x="64.7" y="108.5" transform="rotate(-90 64.7 108.5)">2</text>
<text x="67.3" y="108.5" transform="rotate(-90 67.3 108.5)">3</text>
<text x="86.9" y="112.3" transform="rotate(-90 86.9 112.3)">LOAD_1</text>
<text x="97.5" y="108.2" transform="rotate(-90 97.5 108.2)">1</text>
<text x="104.6" y="112.6" transform="rotate(-90 104.6 112.6)">1</text>
<text x="117.6" y="111.1" transform="rotate(-90 117.6 111.1)">1</text>
<text x="120.1" y="111.1" transform="rotate(-90 120.1 111.1)">2</text>
<text x="41.6" y="117.5" transform="rotate(-90 41.6 117.5)">2</text>
<text x="48.7" y="114.1" transform="rotate(-90 48.7 114.1)">2</text>
<text x="49.9" y="118.2" transform="rotate(-90 49.9 118.2)">A</text>
<text x="104.6" y="116.9" transform="rotate(-90 104.6 116.9)">2</text>
<text x="156.3" y="114.3">2</text>
<text x="162.2" y="115.4">2</text>
<text x="166.5" y="115.4">1</text>
<text x="172.3" y="114.3">1</text>
<text x="177.8" y="117.7" transform="rotate(-90 177.8 117.7)">1</text>
<text x="183.8" y="116.9" transform="rotate(-90 183.8 116.9)">1</text>
<text x="190.3" y="114.3">1</text>
<text x="190.3" y="116.9">3</text>
<text x="190.3" y="119.4">5</text>
<text x="196.2" y="115.4">VIN</text>
<text x="196.2" y="118">GND</text>
<text x="206.8" y="115.4">FEED_BACK</text>
<text x="210.6" y="118">OUTPUT</text>
<text x="224.1" y="116.9">2</text>
<text x="224.1" y="114.3">4</text>
<text x="231.7" y="116.9">1</text>
<text x="247.7" y="116.9">2</text>
<text x="30.1" y="121.5" transform="rotate(-90 30.1 121.5)">COM</text>
<text x="32.6" y="121.5" transform="rotate(-90 32.6 121.5)">COIL_2</text>
<text x="49.9" y="122.2" transform="rotate(-90 49.9 122.2)">K</text>
<text x="86.9" y="124.8" transform="rotate(-90 86.9 124.8)">LOAD_2</text>
<text x="89.5" y="124.8" transform="rotate(-90 89.5 124.8)">INPUT_(-) INPUT_(+)</text>
<text x="97.5" y="120.3" transform="rotate(-90 97.5 120.3)">2</text>
<text x="105.7" y="125" transform="rotate(-90 105.7 125)">K</text>
<text x="105.7" y="121" transform="rotate(-90 105.7 121)">A</text>
<text x="196.2" y="120.5">ON_/_OFF</text>
<text x="208.1" y="123.1">TAB_(GND)</text>
<text x="224.1" y="121.9">6</text>
<text x="229.8" y="120.7" transform="rotate(-90 229.8 120.7)">1</text>
<text x="251.1" y="121.7" transform="rotate(-90 251.1 121.7)">1</text>
<text x="28.9" y="127.3" transform="rotate(-90 28.9 127.3)">5</text>
<text x="31.5" y="127.3" transform="rotate(-90 31.5 127.3)">4</text>
<text x="48.7" y="126.1" transform="rotate(-90 48.7 126.1)">1</text>
<text x="85.8" y="130.6" transform="rotate(-90 85.8 130.6)">2</text>
<text x="88.4" y="130.6" transform="rotate(-90 88.4 130.6)">4</text>
<text x="104.6" y="128.9" transform="rotate(-90 104.6 128.9)">1</text>
<text x="177.8" y="126.1" transform="rotate(-90 177.8 126.1)">2</text>
<text x="183.8" y="126.4" transform="rotate(-90 183.8 126.4)">2</text>
<text x="251.1" y="131.2" transform="rotate(-90 251.1 131.2)">2</text>
<text x="41.6" y="132.4" transform="rotate(-90 41.6 132.4)">3</text>
<text x="50" y="137.4">1</text>
<text x="54.2" y="137.4">1</text>
<text x="67.7" y="137.4">2</text>
<text x="97.5" y="135.1" transform="rotate(-90 97.5 135.1)">3</text>
<text x="159.5" y="136.5" transform="rotate(-90 159.5 136.5)">2</text>
<text x="162" y="136.5" transform="rotate(-90 162 136.5)">1</text>
<text x="229.8" y="132.7" transform="rotate(-90 229.8 132.7)">2</text>
<text x="105.8" y="140.2">1</text>
<text x="110.1" y="140.2">1</text>
<text x="123.6" y="140.2">2</text>
<text x="160.6" y="142.3" transform="rotate(-90 160.6 142.3)">2</text>
<text x="163.1" y="142.3" transform="rotate(-90 163.1 142.3)">1</text>
<text x="41.6" y="144.4" transform="rotate(-90 41.6 144.4)">2</text>
<text x="97.5" y="147.2" transform="rotate(-90 97.5 147.2)">2</text>
</g>
<g font-size="1.4" fill="#808080">
<text x="41.5" y="23.5">+5V</text>
<text x="98.1" y="23.5">+5V</text>
<text x="150.7" y="23.8">+5V</text>
<text x="27.3" y="27.2" transform="rotate(-90 27.3 27.2)">NC1</text>
<text x="29.8" y="27.2" transform="rotate(-90 29.8 27.2)">NO1</text>
<text x="58.2" y="27.8">171609R0ELA</text>
<text x="63.7" y="27.8">000Y2</text>
<text x="85.9" y="26.7" transform="rotate(-90 85.9 26.7)">COM2</text>
<text x="88.5" y="26.7" transform="rotate(-90 88.5 26.7)">COM2</text>
<text x="112.9" y="28.6">1716090000</text>
<text x="117.7" y="28.6">RELAY1</text>
<text x="140" y="25.7" transform="rotate(-90 140 25.7)">COM4</text>
<text x="49.6" y="35.4" transform="rotate(-90 49.6 35.4)">1k</text>
<text x="106.2" y="35.4" transform="rotate(-90 106.2 35.4)">1k</text>
<text x="147.1" y="35.7" transform="rotate(-90 147.1 35.7)">K3</text>
<text x="158.8" y="35.7" transform="rotate(-90 158.8 35.7)">1k</text>
<text x="171.8" y="32.1">1716080000</text>
<text x="171.8" y="30.9">RELAY5</text>
<text x="22.4" y="37.9" transform="rotate(-90 22.4 37.9)">K2</text>
<text x="49.6" y="40.3" transform="rotate(-90 49.6 40.3)">R1</text>
<text x="106.2" y="40.3" transform="rotate(-90 106.2 40.3)">R5</text>
<text x="158.8" y="40.5" transform="rotate(-90 158.8 40.5)">R9</text>
<text x="23.7" y="47.9" transform="rotate(-90 23.7 47.9)">SRD-05VDC-SL-C</text>
<text x="43.8" y="42.1" transform="rotate(-90 43.8 42.1)">D1</text>
<text x="82.1" y="46.1" transform="rotate(-90 82.1 46.1)">SLA-05VDC-SL-C</text>
<text x="100.4" y="42.1" transform="rotate(-90 100.4 42.1)">D3</text>
<text x="145.9" y="45.8" transform="rotate(-90 145.9 45.8)">G3MB-202PL-DC5</text>
<text x="153" y="42.3" transform="rotate(-90 153 42.3)">D5</text>
<text x="200.7" y="44.3">+5V</text>
<text x="212.6" y="45.6">LM1117MPX-33NOPB</text>
<text x="212.6" y="44.3">IC2</text>
<text x="50.9" y="50.7" transform="rotate(-90 50.9 50.7)">RL2</text>
<text x="61.3" y="49.6" transform="rotate(-90 61.3 49.6)">NC1</text>
<text x="63.8" y="50.8" transform="rotate(-90 63.8 50.8)">COM1</text>
<text x="66.4" y="49.6" transform="rotate(-90 66.4 49.6)">NO1</text>
<text x="82.1" y="49.9" transform="rotate(-90 82.1 49.9)">K1</text>
<text x="107.5" y="50.7" transform="rotate(-90 107.5 50.7)">RL1</text>
<text x="116.4" y="50.6" transform="rotate(-90 116.4 50.6)">NC2</text>
<text x="118.9" y="51.8" transform="rotate(-90 118.9 51.8)">COM2</text>
<text x="121.5" y="50.7" transform="rotate(-90 121.5 50.7)">NO2</text>
<text x="160.1" y="50.9" transform="rotate(-90 160.1 50.9)">RL5</text>
<text x="177.3" y="54" transform="rotate(-90 177.3 54)">NO4</text>
<text x="43.8" y="55.7" transform="rotate(-90 43.8 55.7)">FM4004-W</text>
<text x="100.4" y="55.7" transform="rotate(-90 100.4 55.7)">FM4004-W</text>
<text x="153" y="55.9" transform="rotate(-90 153 55.9)">FM4004-W</text>
<text x="174.8" y="55.1" transform="rotate(-90 174.8 55.1)">COM4</text>
<text x="29.8" y="70.6" transform="rotate(-90 29.8 70.6)">COM1</text>
<text x="85.9" y="68.6" transform="rotate(-90 85.9 68.6)">NC2</text>
<text x="88.5" y="68.7" transform="rotate(-90 88.5 68.7)">NO2</text>
<text x="140" y="70.5" transform="rotate(-90 140 70.5)">NO4</text>
<text x="225.3" y="67.7">GND</text>
<text x="51.5" y="77.1">Q1</text>
<text x="58.5" y="73">R2</text>
<text x="63.3" y="73">1k</text>
<text x="72.3" y="73">IN2/2.3B</text>
<text x="108.2" y="77.1">Q3</text>
<text x="115.1" y="73">R6</text>
<text x="120" y="73">1k</text>
<text x="129" y="73">IN1/2.3B</text>
<text x="160.7" y="77.3">Q5</text>
<text x="167.7" y="73.3">R10</text>
<text x="172.5" y="73.3">1k</text>
<text x="181.5" y="73.3">IN5/2.3B</text>
<text x="42.3" y="78.9">MMST2222A-7-F</text>
<text x="99" y="78.9">MMST2222A-7-F</text>
<text x="151.5" y="79.1">MMST2222A-7-F</text>
<text x="40.2" y="85">GND</text>
<text x="41.5" y="88.8">+5V</text>
<text x="96.8" y="85">GND</text>
<text x="149.4" y="85.2">GND</text>
<text x="27.3" y="92.5" transform="rotate(-90 27.3 92.5)">NC3</text>
<text x="29.8" y="92.5" transform="rotate(-90 29.8 92.5)">NO3</text>
<text x="60" y="94.1">171609RELAY3</text>
<text x="64.7" y="94.1">0000</text>
<text x="86.7" y="93" transform="rotate(-90 86.7 93)">COM5</text>
<text x="97.3" y="91.6">+5V</text>
<text x="115.1" y="95.1">RELAY4</text>
<text x="49.6" y="100.7" transform="rotate(-90 49.6 100.7)">1k</text>
<text x="115.1" y="96.6">1716080000</text>
<text x="22.4" y="103.2" transform="rotate(-90 22.4 103.2)">K6</text>
<text x="43.8" y="107.3" transform="rotate(-90 43.8 107.3)">D2</text>
<text x="49.6" y="105.5" transform="rotate(-90 49.6 105.5)">R3</text>
<text x="93.8" y="103.5" transform="rotate(-90 93.8 103.5)">K5</text>
<text x="105.5" y="103.5" transform="rotate(-90 105.5 103.5)">1k</text>
<text x="23.7" y="113.2" transform="rotate(-90 23.7 113.2)">SRD-05VDC-SL-C</text>
<text x="92.5" y="113.6" transform="rotate(-90 92.5 113.6)">G3MB-202PL-DC5</text>
<text x="99.6" y="110.1" transform="rotate(-90 99.6 110.1)">D4</text>
<text x="105.5" y="108.3" transform="rotate(-90 105.5 108.3)">R7</text>
<text x="152" y="108.3">VCC</text>
<text x="178.8" y="108.1">VCC/2</text>
<text x="194.1" y="111.1">LM2596SX-5.0_NOPB</text>
<text x="209.9" y="111.1">IC1</text>
<text x="251" y="110.9">+5V</text>
<text x="50.9" y="115.9" transform="rotate(-90 50.9 115.9)">RL3</text>
<text x="63.1" y="116.1" transform="rotate(-90 63.1 116.1)">NC3</text>
<text x="65.6" y="117.3" transform="rotate(-90 65.6 117.3)">COM3</text>
<text x="68.1" y="116.2" transform="rotate(-90 68.1 116.2)">NO3</text>
<text x="106.7" y="118.7" transform="rotate(-90 106.7 118.7)">RL4</text>
<text x="118.4" y="119.6" transform="rotate(-90 118.4 119.6)">COM5</text>
<text x="121" y="118.5" transform="rotate(-90 121 118.5)">NO5</text>
<text x="158.6" y="119">BLM21PG221SN1D</text>
<text x="235.5" y="118.7">33uh 12x12</text>
<text x="243.9" y="118.7">L1</text>
<text x="43.8" y="120.9" transform="rotate(-90 43.8 120.9)">FM4004-W</text>
<text x="99.6" y="123.7" transform="rotate(-90 99.6 123.7)">FM4004-W</text>
<text x="168.6" y="120.5">FB1</text>
<text x="179.9" y="125.6" transform="rotate(-90 179.9 125.6)">C16</text>
<text x="247.9" y="123.8" transform="rotate(-90 247.9 123.8)">C3</text>
<text x="158.2" y="129.9">GND</text>
<text x="160.9" y="128.4">VCC</text>
<text x="181.2" y="126.2" transform="rotate(-90 181.2 126.2)">2.2uf</text>
<text x="186.2" y="126.1" transform="rotate(-90 186.2 126.1)">C17</text>
<text x="187.5" y="127.1" transform="rotate(-90 187.5 127.1)">680uf</text>
<text x="234.2" y="129.4" transform="rotate(-90 234.2 129.4)">B340A-13-F</text>
<text x="235.5" y="129.4" transform="rotate(-90 235.5 129.4)">D8</text>
<text x="247.9" y="131.3" transform="rotate(-90 247.9 131.3)">220uf 25V</text>
<text x="29.8" y="135.9" transform="rotate(-90 29.8 135.9)">COM3</text>
<text x="179.1" y="136.5">GND</text>
<text x="51.5" y="142.4">Q2</text>
<text x="58.5" y="138.3">R4</text>
<text x="63.3" y="138.3">1k</text>
<text x="72.3" y="138.3">IN3/2.3B</text>
<text x="86.7" y="138.5" transform="rotate(-90 86.7 138.5)">NO5</text>
<text x="114.4" y="141.1">R8</text>
<text x="119.2" y="141.1">1k</text>
<text x="128.2" y="141.1">IN4/2.3B</text>
<text x="238.5" y="138.8">GND</text>
<text x="42.3" y="144.1">MMST2222A-7-F</text>
<text x="98.2" y="146.9">MMST2222A-7-F</text>
<text x="107.4" y="145.1">Q4</text>
<text x="40.2" y="150.2">GND</text>
<text x="96.1" y="153">GND</text>
<text x="159.3" y="150.5">INPUT</text>
</g>
</svg>
